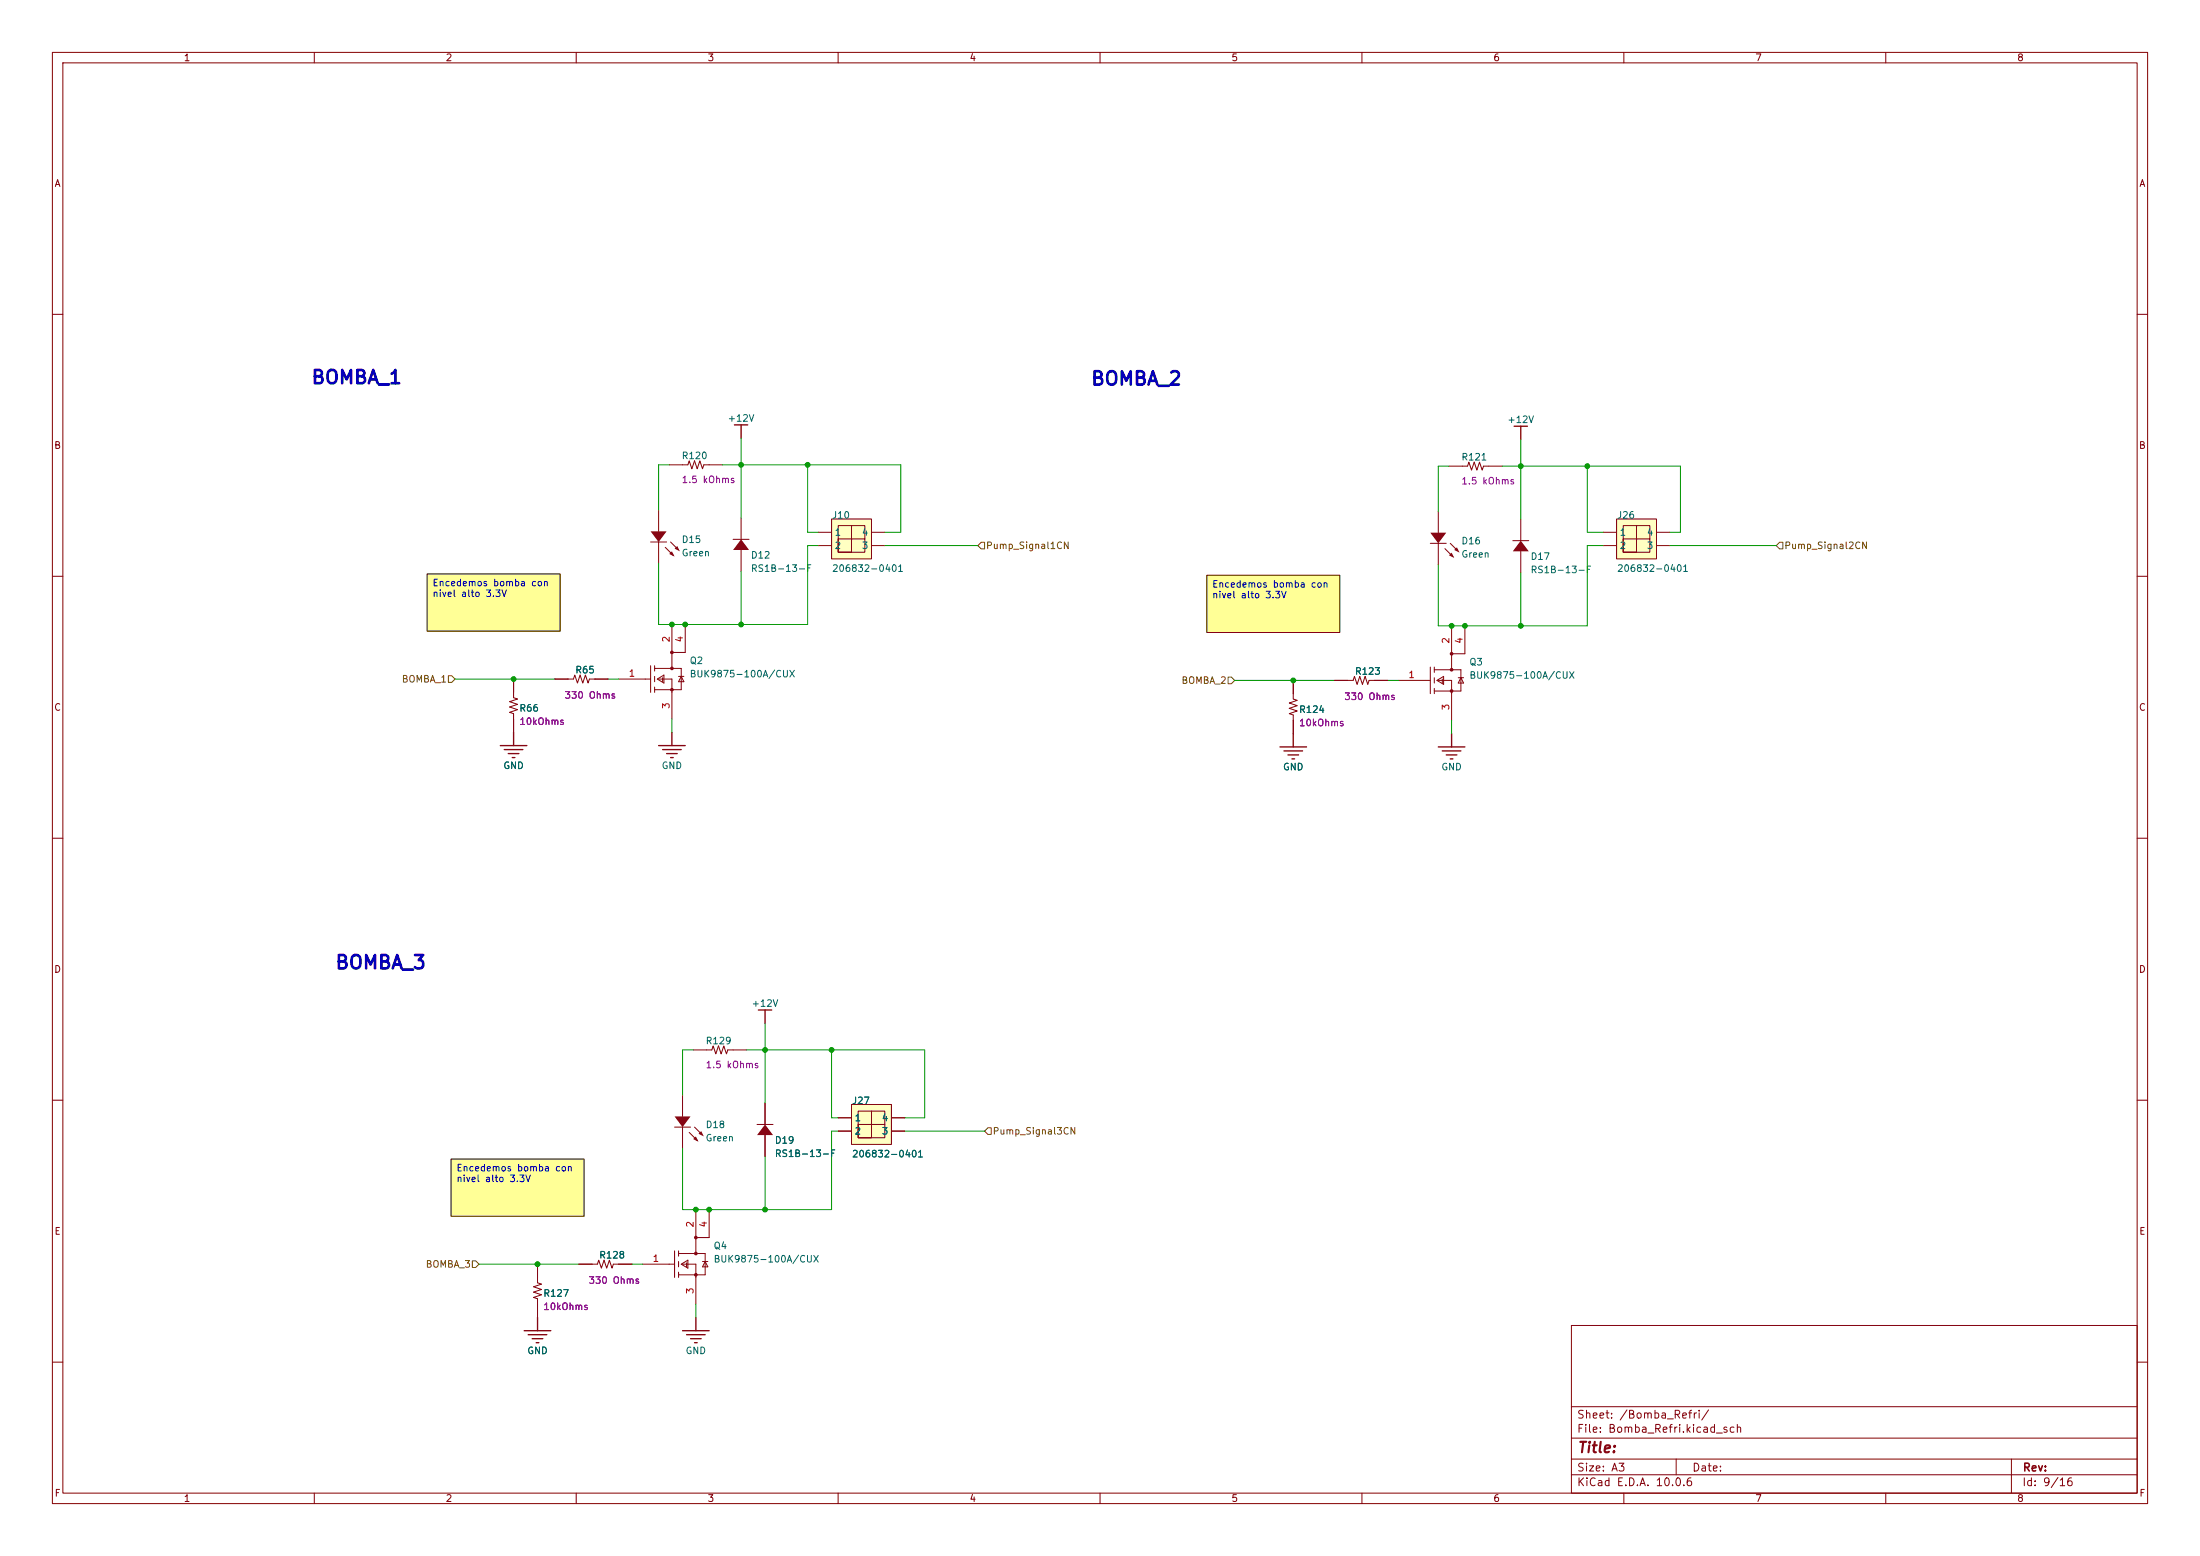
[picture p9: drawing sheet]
<svg xmlns="http://www.w3.org/2000/svg" width="420mm" height="297mm" viewBox="0 0 420 297" stroke-linecap="round" stroke-linejoin="round" font-family="sans-serif">
<g fill="none" stroke="#840000" stroke-width=".19">
<path d="M10 10h400v277h-400zM12 12h396v273h-396zM60 10v2M110 10v2M160 10v2M210 10v2M260 10v2M310 10v2M360 10v2M10 60h2M408 60h2M10 110h2"/>
<path d="M408 110h2M10 160h2M408 160h2M10 210h2M408 210h2M300 253h108v32h-108zM10 260h2M300 278.5h108M300 274.5h108M300 268.5h108M320 278.5v3M384 278.5v6.5"/>
<path d="M408 260h2M60 285v2M110 285v2M160 285v2M210 285v2M260 285v2M300 281.5h108M310 285v2M360 285v2"/>
</g>
<g fill="#ffff96">
<path d="M81.5 109.6h25.4v10.9h-25.4z"/>
<path d="M230.4 109.8h25.4v10.9h-25.4z"/>
<path d="M86.1 221.2h25.4v11h-25.4z"/>
</g>
<path d="M140 102.9h3" fill="none" stroke="#840000" stroke-width=".19"/>
<path d="M141.5 102.9l1.5 2.1h-3z" fill="#840000"/>
<path d="M141.5 98.9v4M141.5 105v4M273 103.7h3.1M276.9 103.7l1.2 1.3M132.3 200.4h3.6l.2-.8 .6 1.6 .5-1.6 .5 1.6 .5-1.6 .5 1.6 .2-.8h3.6" fill="none" stroke="#840000" stroke-width=".19"/>
<path d="M100.1 254h5.1M100.8 254.8h3.6M101.6 255.5h2M102.4 256.3h.5M102.6 251.5v2.5" fill="none" stroke="#840000" stroke-width=".25"/>
<path d="M273 101.7h3.1l-1.5 2z" fill="#840000"/>
<path d="M275.8 104.7l1.6 1.5" fill="none" stroke="#840000" stroke-width=".19"/>
<g fill="#840000">
<path d="M277.6 105l.5-.5 .5 1z"/>
<path d="M276.6 106l.5-.5 .5 1z"/>
</g>
<g fill="none" stroke="#840000" stroke-width=".19">
<path d="M274.6 97.6v4.1M276.6 89h3.6l.2-.8 .5 1.5 .5-1.5 .5 1.5 .5-1.5 .6 1.5 .2-.7h3.6M124.2 103.5h3.1M128 103.5l1.3 1.2M128.3 119.5v8.1M130.8 119.5v5h-2.5M274.6 103.7v4.1M98 129.6v3.6l.8 .2-1.5 .5 1.5 .5-1.5 .6 1.5 .5-1.5 .5 .7 .2v3.6M118.1 129.6h6.1M124.2 127.1v5.1M125 127.6h5v4h-5M125 127.1v1"/>
<path d="M125 129.1v1M125 131.1v1.1M125.5 129.6l1.2-.7v1.5zM125.7 129.6h2.6v7.6M126.5 129.4v.7M129.5 129.1h1.1M130 129.1l.6 1h-1.1zM102.6 241.3v3.6l.8 .2-1.5 .5 1.5 .5-1.5 .5 1.5 .5-1.5 .5 .7 .3v3.6"/>
</g>
<g fill="#840000" stroke="#840000" stroke-width=".19">
<circle cx="128.3" cy="124.5" r=".25"/>
<circle cx="128.3" cy="127.6" r=".25"/>
<circle cx="128.3" cy="131.6" r=".25"/>
</g>
<path d="M289.1 81.4h2.5M290.3 81.4v2.5M128.3 139.8v2.5M125.7 142.3h5.1M126.5 143.1h3.5M127.3 143.8h2M128 144.6h.5" fill="none" stroke="#840000" stroke-width=".25"/>
<path d="M124.2 101.4h3.1l-1.6 2.1z" fill="#840000"/>
<path d="M127 104.5l1.5 1.5" fill="none" stroke="#840000" stroke-width=".19"/>
<g fill="#840000">
<path d="M128.8 104.7l.5-.5 .5 1z"/>
<path d="M127.8 105.7l.5-.5 .5 1z"/>
</g>
<g fill="none" stroke="#840000" stroke-width=".19">
<path d="M125.7 97.4v4M125.7 103.5v4M105.9 129.6h3.6l.2-.7 .5 1.5 .5-1.5 .6 1.5 .5-1.5 .5 1.5 .2-.8h3.6M128.8 215.1h3M132.6 215.1l1.3 1.3M128.8 238.8v5M129.5 239.3h5.1v4h-5.1M129.5 238.8v1M132.8 231.1v8.2M135.4 231.1v5.1h-2.6M122.7 241.3h6.1M129.5 240.8v1"/>
<path d="M129.5 242.8v1M130 241.3l1.3-.8v1.6zM130.3 241.3h2.5v7.6M131.1 241v.8M134.1 240.8h1M134.6 240.8l.5 1h-1z"/>
</g>
<g fill="#840000" stroke="#840000" stroke-width=".19">
<circle cx="132.8" cy="236.2" r=".25"/>
<circle cx="132.8" cy="239.3" r=".25"/>
<circle cx="132.8" cy="243.3" r=".25"/>
</g>
<path d="M128.8 213.1h3l-1.5 2z" fill="#840000"/>
<path d="M131.6 216.2l1.5 1.5" fill="none" stroke="#840000" stroke-width=".19"/>
<g fill="#840000">
<path d="M133.3 216.4l.6-.5 .5 1z"/>
<path d="M132.3 217.4l.5-.5 .5 1z"/>
</g>
<path d="M130.3 209v4.1M130.3 215.1v4.1" fill="none" stroke="#840000" stroke-width=".19"/>
<path d="M158.7 99.1h7.7v7.6h-7.7z" fill="#ffffc2"/>
<g fill="none" stroke="#840000" stroke-width=".19">
<path d="M156.2 101.6h2.5M156.2 104.1h2.5M162.6 100.3v5.1h-2.6v-2.5h5.1v2.5h-5.1v-5.1h5.1v2.6M166.4 101.6h2.5M166.4 104.1h2.5M277.1 119.7v8.1M279.7 119.7v5.1h-2.6M246.9 129.9v3.5l.7 .3-1.5 .5 1.5 .5-1.5 .5 1.5 .5-1.5 .5 .8 .3v3.5M267 129.9h6M273 127.3v5.1M273.8 127.8h5.1v4.1h-5.1M273.8 127.3v1"/>
<path d="M273.8 129.4v1M273.8 131.4v1M274.3 129.9l1.3-.8v1.5zM274.6 129.9h2.5v7.6M275.3 129.6v.8M278.4 129.4h1M278.9 129.4l.5 1h-1zM144.5 214.6h3.1"/>
</g>
<path d="M158.7 99.1h7.7v7.6h-7.7z" fill="none" stroke="#800000" stroke-width=".19"/>
<g fill="none" stroke="#840000" stroke-width=".25">
<path d="M98 139.8v2.5M95.5 142.3h5.1M96.3 143.1h3.5M97 143.8h2.1M97.8 144.6h.5M244.3 142.6h5.1M245.1 143.3h3.6M245.9 144.1h2M246.6 144.9h.5M246.9 140v2.6M274.6 142.6h5.1M275.3 143.3h3.6"/>
<path d="M276.1 144.1h2M276.9 144.9h.5M277.1 140v2.6"/>
</g>
<g fill="#840000" stroke="#840000" stroke-width=".19">
<circle cx="277.1" cy="124.8" r=".25"/>
<circle cx="277.1" cy="127.8" r=".25"/>
<circle cx="277.1" cy="131.9" r=".25"/>
</g>
<path d="M146 214.6l1.6 2.1h-3.1z" fill="#840000"/>
<path d="M127.8 88.7h3.5l.3-.7 .5 1.5 .5-1.5 .5 1.5 .5-1.5 .5 1.5 .3-.8h3.5M146 210.6v4M146 216.7v4" fill="none" stroke="#840000" stroke-width=".19"/>
<path d="M140.2 81.1h2.5M141.5 81.1v2.5" fill="none" stroke="#840000" stroke-width=".25"/>
<path d="M162.6 210.8h7.6v7.6h-7.6z" fill="#ffffc2"/>
<path d="M288.8 103.2h3M254.8 129.9h3.5l.3-.8 .5 1.5 .5-1.5 .5 1.5 .5-1.5 .5 1.5 .3-.7h3.5M160 213.4h2.6M160 215.9h2.6M166.4 212.1v5.1h-2.6v-2.6h5.1v2.6h-5.1v-5.1h5.1v2.5M170.2 213.4h2.5M170.2 215.9h2.5M110.5 241.3h3.5l.3-.8 .5 1.6 .5-1.6 .5 1.6 .5-1.6 .5 1.6 .3-.8h3.5" fill="none" stroke="#840000" stroke-width=".19"/>
<path d="M162.6 210.8h7.6v7.6h-7.6z" fill="none" stroke="#800000" stroke-width=".19"/>
<path d="M144.8 192.8h2.5M146 192.8v2.5M130.3 254h5.1M131.1 254.8h3.5M131.8 255.5h2.1M132.6 256.3h.5M132.8 251.5v2.5" fill="none" stroke="#840000" stroke-width=".25"/>
<path d="M290.3 103.2l1.5 2h-3z" fill="#840000"/>
<path d="M290.3 99.1v4.1M290.3 105.2v4.1" fill="none" stroke="#840000" stroke-width=".19"/>
<path d="M308.6 99.1h7.6v7.6h-7.6z" fill="#ffffc2"/>
<g fill="none" stroke="#840000" stroke-width=".19">
<path d="M306.1 101.6h2.5M306.1 104.1h2.5M312.4 100.3v5.1h-2.5v-2.5h5.1v2.5h-5.1v-5.1h5.1v2.6M316.2 101.6h2.6M316.2 104.1h2.6M98 129.6v2.6M98 137.2v2.6M105.9 129.6h2.6M113.5 129.6h2.6M246.9 129.9v2.5M246.9 137.5v2.5M254.8 129.9h2.5"/>
<path d="M262.4 129.9h2.5M146 210.6v4M146 216.7v4M160 213.4h2.6M160 215.9h2.6M170.2 213.4h2.5M170.2 215.9h2.5M102.6 241.3v2.5M102.6 248.9v2.6M110.5 241.3h2.5M118.1 241.3h2.5"/>
</g>
<path d="M308.6 99.1h7.6v7.6h-7.6z" fill="none" stroke="#800000" stroke-width=".19"/>
<path d="M187.3 103.5h.7v1.3h-.7l-.6-.7zM339.1 104.1l.6-.6h.7v1.3h-.7zM85.6 129h.6l.7 .6-.7 .7h-.6zM234.4 129.2h.7l.6 .7-.6 .6h-.7zM188.6 215.3h.6v1.2h-.6l-.6-.6zM90.2 240.7h.6l.6 .6-.6 .6h-.6z" fill="none" stroke="#725600" stroke-width=".19"/>
<g fill="none" stroke="#009600" stroke-width=".19">
<path d="M127.8 88.7h-2.1v8.7M137.9 88.7h34.1v12.9h-3.1M141.5 83.6v15.3M154.2 88.7v12.9h2M276.6 89h-2v8.6M286.8 89h34v12.6h-2M290.3 83.9v15.2M303 89v12.6h3.1M128.3 119.2v.3M130.8 119.2v.3M141.5 109v10.2M156.2 104.1h-2v15.1h-28.5v-11.7"/>
<path d="M168.9 104.1h17.8M277.1 119.5v.2M279.7 119.5v.2M290.3 109.3v10.2M306.1 104.1h-3.1v15.4h-28.4v-11.7M318.8 104.1h20.3M86.9 129.6h19M116.1 129.6h2M128.3 137.2v2.6M235.7 129.9h19.1M264.9 129.9h2.1M277.1 137.5v2.5"/>
<path d="M146 195.3v15.3M132.3 200.4h-2v8.6M142.5 200.4h34v13h-3.8M158.7 200.4v13h1.3M160 215.9h-1.3v15h-28.4v-11.7M172.7 215.9h15.3M132.8 230.9v.2M135.4 230.9v.2M146 220.7v10.2M91.4 241.3h19.1M120.6 241.3h2.1M132.8 248.9v2.6"/>
</g>
<path d="M81.5 109.6h25.4v10.9h-25.4zM230.4 109.8h25.4v10.9h-25.4zM86.1 221.2h25.4v11h-25.4z" fill="none" stroke="#000" stroke-width=".19"/>
<g fill="#009600" stroke="#009600" stroke-width=".19">
<circle cx="98" cy="129.6" r=".46"/>
<circle cx="141.5" cy="88.7" r=".46"/>
<circle cx="246.9" cy="129.9" r=".46"/>
<circle cx="128.3" cy="119.2" r=".46"/>
<circle cx="141.5" cy="119.2" r=".46"/>
<circle cx="130.8" cy="119.2" r=".46"/>
<circle cx="154.2" cy="88.7" r=".46"/>
<circle cx="158.7" cy="200.4" r=".46"/>
<circle cx="102.6" cy="241.3" r=".46"/>
<circle cx="146" cy="230.9" r=".46"/>
<circle cx="132.8" cy="230.9" r=".46"/>
<circle cx="135.4" cy="230.9" r=".46"/>
<circle cx="146" cy="200.4" r=".46"/>
<circle cx="290.3" cy="119.5" r=".46"/>
<circle cx="279.7" cy="119.5" r=".46"/>
<circle cx="303" cy="89" r=".46"/>
<circle cx="290.3" cy="89" r=".46"/>
<circle cx="277.1" cy="119.5" r=".46"/>
</g>
<g font-size="2.5" fill="#0000c2">
<text x="59.3" y="73.9">BOMBA_1</text>
<text x="208.1" y="74.2">BOMBA_2</text>
<text x="63.8" y="185.6">BOMBA_3</text>
</g>
<text font-size="2" fill="#840000" x="301" y="277.8">Title:</text>
<g font-size="1.5" fill="#840000">
<text x="300.9" y="273.8">File: Bomba_Refri.kicad_sch</text>
<text x="300.9" y="271.1">Sheet: /Bomba_Refri/</text>
<text x="300.9" y="281.2">Size: A3</text>
<text x="322.9" y="281.2">Date:</text>
<text x="386" y="281.2">Rev:</text>
<text x="300.9" y="284">KiCad E.D.A. 10.0.6</text>
<text x="385.9" y="284">Id: 9/16</text>
</g>
<g font-size="1.3" fill="#840000">
<text x="35" y="12">1</text>
<text x="85" y="12">2</text>
<text x="135" y="12">3</text>
<text x="185" y="12">4</text>
<text x="235" y="12">5</text>
<text x="285" y="12">6</text>
<text x="335" y="12">7</text>
<text x="385" y="12">8</text>
<text x="10.3" y="36">A</text>
<text x="408.3" y="36">A</text>
<text x="10.2" y="86">B</text>
<text x="408.2" y="86">B</text>
<text x="10.2" y="136">C</text>
<text x="408.2" y="136">C</text>
<text x="10.2" y="186">D</text>
<text x="408.2" y="186">D</text>
<text x="10.3" y="236">E</text>
<text x="408.3" y="236">E</text>
<text x="10.3" y="286">F</text>
<text x="35" y="287">1</text>
<text x="85" y="287">2</text>
<text x="135" y="287">3</text>
<text x="185" y="287">4</text>
<text x="235" y="287">5</text>
<text x="285" y="287">6</text>
<text x="335" y="287">7</text>
<text x="385" y="287">8</text>
<text x="408.3" y="286">F</text>
</g>
<g font-size="1.3" fill="#006464">
<text x="138.8" y="80.8">+12V</text>
<text x="287.7" y="81">+12V</text>
<text x="130" y="87.9">R120</text>
<text x="278.9" y="88.2">R121</text>
<text x="158.7" y="99.3">J10</text>
<text x="308.6" y="99.3">J26</text>
<text x="130" y="103.9">D15</text>
<text x="130" y="106.5">Green</text>
<text x="143.2" y="106.9">D12</text>
<text x="159.2" y="102.6">1</text>
<text x="159.2" y="105.1">2</text>
<text x="164.4" y="105.1">3</text>
<text x="164.4" y="102.6">4</text>
<text x="278.9" y="104.2">D16</text>
<text x="278.9" y="106.7">Green</text>
<text x="292.1" y="107.2">D17</text>
<text x="309.1" y="102.6">1</text>
<text x="309.1" y="105.1">2</text>
<text x="314.3" y="105.1">3</text>
<text x="314.3" y="102.6">4</text>
<text x="143.2" y="109.5">RS1B-13-F</text>
<text x="158.7" y="109.5">206832-0401</text>
<text x="292.1" y="109.7">RS1B-13-F</text>
<text x="308.6" y="109.5">206832-0401</text>
<text x="109.7" y="128.8">R65</text>
<text x="131.6" y="127.1">Q2</text>
<text x="131.6" y="129.6">BUK9875-100A/CUX</text>
<text x="258.6" y="129.1">R123</text>
<text x="280.4" y="127.3">Q3</text>
<text x="280.4" y="129.9">BUK9875-100A/CUX</text>
<text x="99" y="136.1">R66</text>
<text x="247.9" y="136.4">R124</text>
<text x="96" y="147.1">GND</text>
<text x="126.2" y="147.1">GND</text>
<text x="244.8" y="147.3">GND</text>
<text x="275.1" y="147.3">GND</text>
<text x="143.4" y="192.5">+12V</text>
<text x="134.6" y="199.6">R129</text>
<text x="134.6" y="215.6">D18</text>
<text x="162.5" y="211.1">J27</text>
<text x="163" y="214.3">1</text>
<text x="168.2" y="214.3">4</text>
<text x="134.6" y="218.2">Green</text>
<text x="147.8" y="218.6">D19</text>
<text x="147.8" y="221.1">RS1B-13-F</text>
<text x="162.5" y="221.2">206832-0401</text>
<text x="163" y="216.9">2</text>
<text x="168.2" y="216.9">3</text>
<text x="136.1" y="238.7">Q4</text>
<text x="114.3" y="240.5">R128</text>
<text x="136.1" y="241.3">BUK9875-100A/CUX</text>
<text x="103.6" y="247.8">R127</text>
<text x="100.6" y="258.8">GND</text>
<text x="130.8" y="258.8">GND</text>
</g>
<g font-size="1.3" fill="#840084">
<text x="130" y="92.5">1.5 kOhms</text>
<text x="278.9" y="92.8">1.5 kOhms</text>
<text x="107.7" y="133.7">330 Ohms</text>
<text x="256.5" y="133.9">330 Ohms</text>
<text x="99" y="138.7">10kOhms</text>
<text x="247.9" y="138.9">10kOhms</text>
<text x="134.6" y="204.2">1.5 kOhms</text>
<text x="112.3" y="245.3">330 Ohms</text>
<text x="103.6" y="250.4">10kOhms</text>
</g>
<g font-size="1.3" fill="#725600">
<text x="188.1" y="105.1">Pump_Signal1CN</text>
<text x="340.5" y="105.1">Pump_Signal2CN</text>
<text x="76.6" y="130.6">BOMBA_1</text>
<text x="225.4" y="130.8">BOMBA_2</text>
<text x="189.4" y="216.9">Pump_Signal3CN</text>
<text x="81.2" y="242.3">BOMBA_3</text>
</g>
<g font-size="1.3" fill="#0000c2">
<text x="82.5" y="112.2">Encedemos bomba con</text>
<text x="231.3" y="112.5">Encedemos bomba con</text>
<text x="82.5" y="114.3">nivel alto 3.3V</text>
<text x="231.3" y="114.5">nivel alto 3.3V</text>
<text x="87" y="223.9">Encedemos bomba con</text>
<text x="87" y="225.9">nivel alto 3.3V</text>
</g>
<g font-size="1.3" fill="#a90000">
<text x="128.1" y="122.7" transform="rotate(-90 128.1 122.7)">2</text>
<text x="130.7" y="122.7" transform="rotate(-90 130.7 122.7)">4</text>
<text x="277" y="123" transform="rotate(-90 277 123)">2</text>
<text x="279.5" y="123" transform="rotate(-90 279.5 123)">4</text>
<text x="119.9" y="129.5">1</text>
<text x="268.8" y="129.7">1</text>
<text x="128.1" y="135.4" transform="rotate(-90 128.1 135.4)">3</text>
<text x="277" y="135.7" transform="rotate(-90 277 135.7)">3</text>
<text x="132.7" y="234.4" transform="rotate(-90 132.7 234.4)">2</text>
<text x="135.2" y="234.4" transform="rotate(-90 135.2 234.4)">4</text>
<text x="124.5" y="241.2">1</text>
<text x="132.7" y="247.1" transform="rotate(-90 132.7 247.1)">3</text>
</g>
</svg>
